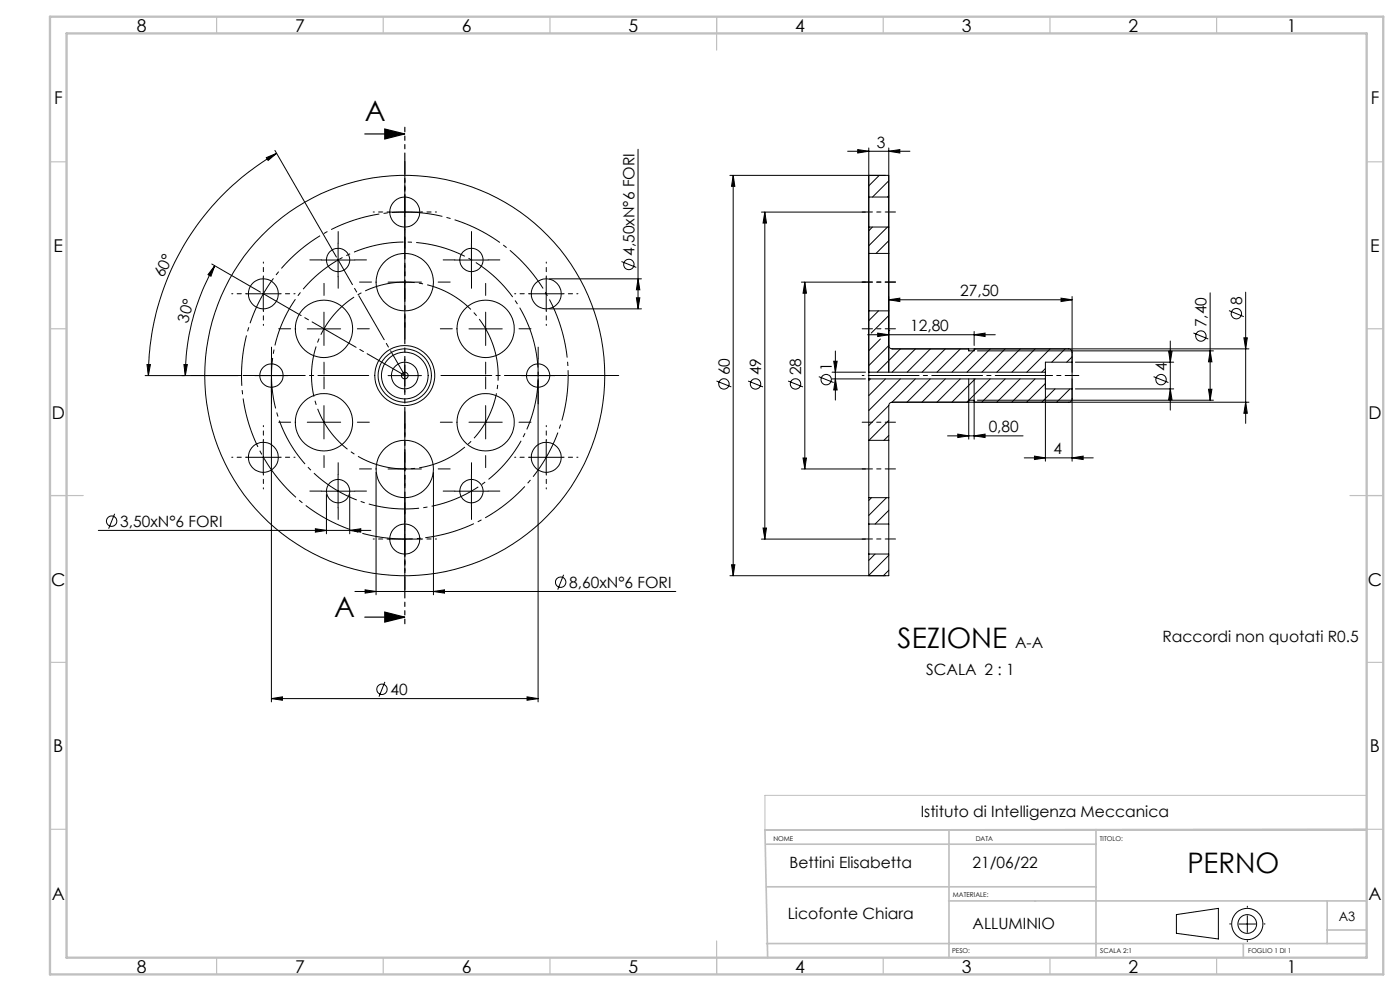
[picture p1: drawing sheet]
<svg xmlns="http://www.w3.org/2000/svg" width="420mm" height="297mm" viewBox="0 0 420 297" stroke-linecap="round" stroke-linejoin="round" font-family="sans-serif">
<g fill="none" stroke="#000" stroke-width=".3">
<path d="M79.9 47.2l3.1-1.2-2.6 2.1zM82.5 45.1l18.4 31.9M83 46a76.9 76.9 0 0 0-38.5 66.6M121.4 58.6v9.9M191.4 44.7v47.9M220 52.6l.5 3.2h-1zM220 52.6v119.9M254.3 45.3h18.7M257.3 44.8l3.3 .5-3.3 .6zM260.6 59.1h6v8.9h-6zM260.6 44.3v67.2M263.8 52.6l-3.2 3.1"/>
<path d="M266.6 52.6h-47.6M266.6 54.2l-4.8 4.9M266.6 58.7l-.4 .4M266.6 45.3l3.3-.5v1.1zM266.6 44.3v67.2M63.5 79.1l14.6 8.5M64.4 79.7l-1.1 3.1-.9-.5zM64.4 79.7a66.2 66.2 0 0 0-8.8 32.9M96.4 77.9h10M101.4 72.9v10M116.4 63.6h10M121.4 79.5v10.1"/>
<path d="M136.4 77.9h10M141.4 72.9v10M186.4 78.4l4.5 1.7M228.4 63.6h31.2M229.4 63.6v98M229.4 63.6l.5 3.2h-1zM260.6 75.9h6v17.3h-6zM261.7 68l-1.1 1.2M266.2 68l-5.6 5.7M266.6 72.1l-3.8 3.8M74 88h10M79 83v10.1"/>
<path d="M92.2 98.6h10M97.2 93.6v9.9M116.4 84.6h10M140.7 98.6h10M145.7 93.6v9.9M158.9 88h10M163.9 83v10.1M164.9 83.6h27.5M164.9 92.6h27.5M190.9 89.2h1l-.5 3.4zM191.4 83.6l.5 3.3h-1zM240.4 84.6h19.2"/>
<path d="M241.4 84.6v55.9M241.4 84.6l.5 3.3h-1zM263.3 99.8l3.3 .5-3.3 .6zM263.6 93.2l-3 2.9M266.6 89.8l3.3-.4v1zM266.6 99.1h.1M266.6 89.8h55M266.6 94.6l-5.2 5.2M292.2 99.3v4.2M318.3 89.4l3.3 .4-3.3 .6zM321.6 88.9v22.6M358 99.8l4.5 1.8"/>
<path d="M363 87.8v32.1M368.7 93.1l4.4 1.8M373.7 87.6v39.3M43.5 112.6h27.9M44.1 109.3h1l-.6 3.3zM55.2 109.3h1l-.6 3.3zM76.4 112.6h10M81.4 107.6v102.8M116.4 112.6h10M121.4 107.6v9.9M156.4 112.6h10M161.4 107.6v102.8"/>
<path d="M214.9 114.2l4.5 1.8M224.4 114.2l4.5 1.8M236.4 114.2l4.5 1.8M245.6 112.9l4.5 1.7M249.6 113.6h10M249.6 111.5h10M250.1 108.3h1l-.5 3.2zM250.6 105.2v14.7M250.6 113.6l.5 3.3h-1zM260.3 100.3h38.3M260.6 111.5v2.1M260.6 113.6v18.4"/>
<path d="M260.6 113.6h53M260.6 111.5h53M261.1 113.6l-.5 .4M264.1 101.6l-3.5 3.5M265.6 113.6l-5 5M266.6 103.5a.97 .97 0 0 0 1 1.1h107.1M266.6 103.6l-6 6M270.1 104.6l-7 6.9M270.1 113.6l-9.5 9.4M274.6 113.6l-7 6.9M274.6 104.6l-7 6.9M279.1 113.6l-7 6.9"/>
<path d="M279.1 104.6l-7 6.9M283.6 104.6l-7 6.9M283.6 113.6l-7 6.9M288.1 113.6l-7 6.9M288.1 104.6l-7 6.9M290.6 104.6v.6h1.6v-.6M290.6 113.6v18M290.6 120l-.5 .5M292 105.2l-6.4 6.3M292.2 113.6v18M292.2 100.3l3.3-.5v1.1zM292.6 113.6l-7 6.9"/>
<path d="M292.6 104.6l-.4 .3M293.2 105.2h70.8M293.2 119.9h70.8M297.1 113.6l-6.5 6.3h1.6M297.1 104.6l-7 6.9M301.6 104.6l-7 6.9M301.6 113.6l-7.1 6.9M306 113.6l-7 6.9M306.1 104.6l-7.1 6.9M310.5 113.6l-7 6.9M310.6 104.6l-7 6.9M313.6 111.5v2.1"/>
<path d="M313.6 111.5v-3h8v8.1h-8M313.6 113.6v24.6M313.6 110.5l-1.1 1M313.6 114.9l-5.6 5.6M315 104.6l-7 6.9M316.5 116.6l-4 3.9M319.5 104.6l-4 3.9M320.6 104.6a.96 .96 0 0 1 1 .9M321 116.6l-4 3.9M321.6 119.6a.96 .96 0 0 1-1 .9M321.6 107l-1.6 1.5M321.6 113.6v24.6"/>
<path d="M322.6 108.5h29.5M322.6 116.6h29.5M346.1 112.9l4.4 1.7M350.6 105.3h1l-.5 3.2zM351.1 116.6l.5 3.3h-1zM351.1 102.2v20.7M362.5 116.7h1.1l-.6 3.2zM363 105.2l.6 3.2h-1.1zM373.2 101.2h1l-.5 3.4zM74 137.1h10M79 132v10.1M92.2 126.5h10"/>
<path d="M97.2 121.6v9.9M121.4 135.6v10M140.7 126.5h10M145.7 121.6v9.9M158.9 137.1h10M163.9 132v10.1M240.9 137.3h1l-.5 3.2zM260.6 132v17.2M260.6 132h6M266.6 132v17.2M266.6 121.5l-6 6M266.6 130.5l-1.4 1.5"/>
<path d="M266.6 126l-5.9 6M267.6 120.5h107.1M267.6 120.5a1.02 1.02 0 0 0-1 1.1v10.4M284.3 130.6h22.6M287.3 130.1l3.3 .5-3.3 .5zM292.2 130.6l3.3-.5v1zM307.3 137.2h20.7M310.3 136.7l3.3 .5-3.3 .5zM321.6 137.2l3.3-.5v1zM373.7 120.5l.5 3.4h-1zM29.5 159h81.8M34.4 154l-1.8 4.4"/>
<path d="M94.6 158.5l3.3 .5-3.3 .5zM96.4 147.2h10M97.9 148.2v11.8M101.4 142.2v10M104.9 159l3.3-.5v1zM104.9 148.2v11.8M112.8 141.6v36.7M116.4 140.5h10M121.4 156.6v9.9M130 141.6v36.7M136.4 147.2h10M141.4 142.2v10"/>
<path d="M228.9 158.3h1l-.5 3.3zM240.4 140.5h19.2M260.6 157.1v8.9M260.6 149.2v7.9M260.6 157.1h6M260.6 149.2h6M261.4 149.2l-.8 .8M266 149.2l-5.4 5.3M266.6 157.1v8.9M266.6 149.2v7.9M266.6 153l-4.1 4.1M106.5 177.3h96.2"/>
<path d="M109.5 176.8l3.3 .5-3.3 .5zM116.4 161.6h10M130 177.3l3.3-.5v1zM169.1 172.3l-1.8 4.4M219.5 169.3h1l-.5 3.2zM228.4 161.6h31.2M260.6 166v6.5M260.6 166h6M262.5 166l-1.9 2M266.6 166v6.5h-47.6M266.6 166.4l-6 6M266.6 170.9l-1.6 1.6"/>
<path d="M81.4 209.4l3.3-.6v1.1zM81.4 209.4h80M115.5 204.4l-1.8 4.4M158.1 208.8l3.3 .6-3.3 .5zM352.9 274.1l12.6-1.9v9.2l-12.6-1.7zM371.7 276.9h5M374.2 274.4v5"/>
<circle cx="101.4" cy="77.9" r="3.5"/>
<circle cx="121.4" cy="63.6" r="4.5"/>
<circle cx="141.4" cy="77.9" r="3.5"/>
<circle cx="188.7" cy="79.3" r="1.55"/>
<circle cx="79" cy="88.1" r="4.5"/>
<circle cx="97.2" cy="98.5" r="8.6"/>
<circle cx="121.4" cy="84.6" r="8.6"/>
<circle cx="145.7" cy="98.5" r="8.6"/>
<circle cx="163.9" cy="88.1" r="4.5"/>
<circle cx="370.9" cy="94" r="1.55"/>
<circle cx="81.4" cy="112.6" r="3.5"/>
<circle cx="121.4" cy="112.5" r="9"/>
<circle cx="121.4" cy="112.6" r="60"/>
<circle cx="121.4" cy="112.6" r="8"/>
<circle cx="121.4" cy="112.6" r="1.01"/>
<circle cx="121.4" cy="112.6" r="7"/>
<circle cx="121.4" cy="112.5" r="4"/>
<circle cx="161.4" cy="112.6" r="3.5"/>
<circle cx="217.2" cy="115.1" r="1.56"/>
<circle cx="226.7" cy="115.1" r="1.55"/>
<circle cx="238.7" cy="115.1" r="1.55"/>
<circle cx="247.9" cy="113.8" r="1.55"/>
<circle cx="348.3" cy="113.8" r="1.56"/>
<circle cx="360.3" cy="100.7" r="1.56"/>
<circle cx="79" cy="137.1" r="4.5"/>
<circle cx="97.2" cy="126.6" r="8.6"/>
<circle cx="145.7" cy="126.6" r="8.6"/>
<circle cx="163.9" cy="137.1" r="4.5"/>
<circle cx="33.5" cy="156.2" r="1.55"/>
<circle cx="101.4" cy="147.2" r="3.5"/>
<circle cx="121.4" cy="140.6" r="8.6"/>
<circle cx="141.4" cy="147.2" r="3.5"/>
<circle cx="121.4" cy="161.6" r="4.5"/>
<circle cx="168.2" cy="174.5" r="1.56"/>
<circle cx="114.6" cy="206.6" r="1.55"/>
<circle cx="374.2" cy="276.9" r="2.81"/>
<circle cx="374.2" cy="276.9" r="4.7"/>
</g>
<path d="M115.4 38.7l6 1.4-6 1.6zM109.4 40.1h12M109.4 185h12M115.4 183.4l6 1.6-6 1.4z" fill="none" stroke="#000" stroke-width=".35"/>
<path d="M148.2 104.4a28 28 0 0 0-46.9-11.3 28 28 0 0 0 12.9 46.5 28 28 0 0 0 34.4-33.8l-.4-1.4" fill="none" stroke="#000" stroke-width=".3" stroke-dasharray="15.2 1.3 1.3 1.3" stroke-dashoffset="5.4" stroke-linecap="butt"/>
<path d="M159.7 100.8a40 40 0 0 0-67-16.1 40 40 0 0 0 18.4 66.5 40 40 0 0 0 49.2-48.3l-.6-2.1" fill="none" stroke="#000" stroke-width=".3" stroke-dasharray="15.2 1.3 1.3 1.3" stroke-dashoffset="5.8" stroke-linecap="butt"/>
<path d="M168.3 98.2a49 49 0 0 0-82.1-19.7 49 49 0 0 0 22.6 81.4 49 49 0 0 0 60.2-59.2l-.7-2.5" fill="none" stroke="#000" stroke-width=".3" stroke-dasharray="15.2 1.3 1.3 1.3" stroke-dashoffset="6.1" stroke-linecap="butt"/>
<path d="M100.9 77.9h1M101.1 77.6l.7 .7M101.4 77.4v1M101.8 77.6l-.7 .7M410 238.4h-180.5v10.4" fill="none" stroke="#c0c0c0" stroke-width=".3"/>
<path d="M258.6 112.5h57" fill="none" stroke="#000" stroke-width=".3" stroke-dasharray="15.2 1.3 1.3 1.3" stroke-dashoffset="-1.8"/>
<path d="M311.6 112.5h12" fill="none" stroke="#000" stroke-width=".3" stroke-dasharray="15.2 1.3 1.3 1.3" stroke-dashoffset="11.1"/>
<path d="M258.6 63.5h10M258.6 84.5h10M268.6 84.5h-10M268.6 98.5h-10M268.6 126.5h-10M268.6 140.5h-10M258.6 161.5h10" fill="none" stroke="#000" stroke-width=".3" stroke-dasharray="15.2 1.3 1.3 1.3" stroke-dashoffset="12.1"/>
<path d="M111.5 112.5h-55M121.5 102.5v-55M131.5 112.5h55M121.5 122.5v55" fill="none" stroke="#000" stroke-width=".3" stroke-dasharray="15.2 1.3 1.3 1.3" stroke-dashoffset="-.8"/>
<g fill="none" stroke="#000" stroke-width=".3" stroke-dasharray="15.2 1.3 1.3 1.3">
<path d="M96.5 77.9h-3.5M101.5 72.9v-3.5M106.5 77.9h3.5M121.5 74.5v-3.6M136.5 77.9h-3.5M141.5 72.9v-3.5M146.5 77.9h3.5M87.2 98.5h-3.6M97.2 88.5v-3.6M101.5 82.9v3.5M107.2 98.5h3.6M111.5 84.5h-3.6"/>
<path d="M121.5 94.5v3.6M131.5 84.5h3.6M135.7 98.5h-3.6M141.5 82.9v3.5M145.7 88.5v-3.6M155.7 98.5h3.6M76.5 112.5h-3.5M81.5 107.5v-3.5M81.5 117.5v3.5M86.5 112.5h3.5M97.2 108.5v3.6M97.2 116.5v-3.6"/>
<path d="M145.7 108.5v3.6M145.7 116.5v-3.6M156.5 112.5h-3.5M161.5 107.5v-3.5M161.5 117.5v3.5M166.5 112.5h3.5M87.2 126.5h-3.6M97.2 136.5v3.6M107.2 126.5h3.6M121.5 130.5v-3.6M135.7 126.5h-3.6M145.7 136.5v3.6"/>
<path d="M155.7 126.5h3.6M96.5 147.2h-3.5M101.5 142.2v-3.5M101.5 152.2v3.5M106.5 147.2h3.5M111.5 140.5h-3.6M121.5 150.5v3.6M131.5 140.5h3.6M136.5 147.2h-3.5M141.5 142.2v-3.5M141.5 152.2v3.5M146.5 147.2h3.5"/>
<path d="M369.2 276.9h-.3M374.2 271.9v-.3M379.2 276.9h.3M374.2 281.9v.3"/>
</g>
<g fill="none" stroke="#000" stroke-width=".3" stroke-dasharray="15.2 1.3 1.3 1.3" stroke-dashoffset="14.9">
<path d="M121.5 58.5v-4.5M116.5 63.5h-4.5M121.5 68.5v4.5M126.5 63.5h4.5M74 88h-4.5M79 83v-4.5M79 93v4.5M84 88h4.5M158.9 88h-4.5M163.9 83v-4.5M163.9 93v4.5M168.9 88h4.5"/>
<path d="M74 137h-4.5M79 132v-4.5M84 137h4.5M158.9 137h-4.5M163.9 132v-4.5M168.9 137h4.5M79 142v4.5M121.5 156.5v-4.5M163.9 142v4.5M116.5 161.5h-4.5M121.5 166.5v4.5M126.5 161.5h4.5"/>
</g>
<path d="M121.5 38.1v148.8" fill="none" stroke="#000" stroke-width=".35" stroke-dasharray="6.3 1.3 1.3 1.3 1.3 1.3" stroke-dashoffset="5"/>
<path d="M101.5 77.9l20 34.6" fill="none" stroke="#000" stroke-width=".3" stroke-dasharray="15.2 1.3 1.3 1.3" stroke-dashoffset="6.7"/>
<path d="M79 88l42.5 24.5" fill="none" stroke="#000" stroke-width=".3" stroke-dasharray="15.2 1.3 1.3 1.3" stroke-dashoffset="2.2"/>
<g fill="none" stroke="#c0c0c0" stroke-width=".35">
<path d="M65 5v5M115 5v5M165 5v5M215 5v10M265 5v5M315 5v5M365 5v5M15 48.5h5M410 48.5h5M15 98.5h5M410 98.5h5M15 148.5h10"/>
<path d="M405 148.5h10M15 198.5h5M410 198.5h5M15 248.5h5M410 248.5h5M65 287v5M115 287v5M165 287v5M215 282v10M265 287v5M315 287v5M365 287v5"/>
</g>
<g fill="none" stroke="#c0c0c0" stroke-width=".5">
<path d="M229.5 248.8h180.5M229.5 248.8l.8 38.2M230 253h98.8M263.8 248.7v.1M284.7 248.8v38.2M328.8 248.6v38.4M410 248.5l-180.5 .3M230 265.8h98.8M284.6 270h125.4M310.6 270h.1M398.1 270v12.8M398.1 278.7h11.9"/>
<path d="M230 282.8h180M373 282.8v4.2"/>
</g>
<path d="M15 5h400v287h-400zM20 10h390v277h-390z" fill="none" stroke="#c0c0c0" stroke-width=".7"/>
<g fill="#000">
<path d="M79.9 47.2l3.1-1.2-2.6 2.1zM44.1 109.3h1l-.6 3.3z"/>
<path d="M115.4 38.7l6 1.4-6 1.6zM115.4 183.4l6 1.6-6 1.4z"/>
<path d="M191.4 83.6l.5 3.3h-1zM190.9 89.2h1l-.5 3.4z"/>
<path d="M266.6 89.8l3.3-.4v1zM318.3 89.4l3.3 .4-3.3 .6zM287.3 130.1l3.3 .5-3.3 .5zM292.2 130.6l3.3-.5v1z"/>
<path d="M55.2 109.3l.4 3.3 .6-3.3zM64.4 79.7l-2 2.6 .9 .5z"/>
<path d="M250.6 113.6l.5 3.3h-1zM250.1 108.3h1l-.5 3.2z"/>
<path d="M292.2 100.3l3.3-.5v1.1zM263.3 99.8l3.3 .5-3.3 .6z"/>
<path d="M350.6 105.3h1l-.5 3.2zM351.1 116.6l.5 3.3h-1zM363 105.2l.6 3.2h-1.1zM362.5 116.7h1.1l-.6 3.2z"/>
<path d="M373.7 120.5l.5 3.4h-1zM373.2 101.2h1l-.5 3.4z"/>
<path d="M240.9 137.3h1l-.5 3.2zM241.4 84.6l.5 3.3h-1z"/>
<path d="M109.5 176.8l3.3 .5-3.3 .5zM130 177.3l3.3-.5v1z"/>
<path d="M219.5 169.3h1l-.5 3.2zM220 52.6l.5 3.2h-1z"/>
<path d="M228.9 158.3h1l-.5 3.3zM229.4 63.6l.5 3.2h-1z"/>
<path d="M158.1 208.8l3.3 .6-3.3 .5zM81.4 209.4l3.3-.6v1.1zM104.9 159l3.3-.5v1zM94.6 158.5l3.3 .5-3.3 .5zM266.6 45.3l3.3-.5v1.1zM257.3 44.8l3.3 .5-3.3 .6zM321.6 137.2l3.3-.5v1zM310.3 136.7l3.3 .5-3.3 .5z"/>
</g>
<g font-size="8.5">
<text x="109.5" y="36.3">A</text>
<text x="100.2" y="184.9">A</text>
<text x="269.3" y="194.1">SEZIONE</text>
<text x="356.2" y="261.7">PERNO</text>
</g>
<g font-size="5.3">
<text x="41" y="9.5">8</text>
<text x="88.5" y="9.5">7</text>
<text x="138.5" y="9.5">6</text>
<text x="188.5" y="9.5">5</text>
<text x="238.5" y="9.5">4</text>
<text x="288.5" y="9.5">3</text>
<text x="338.5" y="9.5">2</text>
<text x="386" y="9.5">1</text>
<text x="16.2" y="31.3">F</text>
<text x="411.2" y="31.3">F</text>
<text x="16.1" y="75.5">E</text>
<text x="411.1" y="75.5">E</text>
<text x="15.5" y="125.5">D</text>
<text x="410.5" y="125.5">D</text>
<text x="15.4" y="175.5">C</text>
<text x="410.4" y="175.5">C</text>
<text x="16" y="225.5">B</text>
<text x="411" y="225.5">B</text>
<text x="15.5" y="269.8">A</text>
<text x="410.5" y="269.8">A</text>
<text x="41" y="291.5">8</text>
<text x="88.5" y="291.5">7</text>
<text x="138.5" y="291.5">6</text>
<text x="188.5" y="291.5">5</text>
<text x="238.5" y="291.5">4</text>
<text x="288.5" y="291.5">3</text>
<text x="338.5" y="291.5">2</text>
<text x="386" y="291.5">1</text>
</g>
<g font-size="4.7">
<text x="263.1" y="44.3">3</text>
<text x="190.4" y="76.7" transform="rotate(-90 190.4 76.7)">4,50xN°6 FORI</text>
<text x="49.1" y="83.5" transform="rotate(-66 49.1 83.5)">60°</text>
<text x="288" y="88.8">27,50</text>
<text x="372.6" y="91.4" transform="rotate(-90 372.6 91.4)">8</text>
<text x="56.3" y="97" transform="rotate(-74 56.3 97)">30°</text>
<text x="273" y="99.3">12,80</text>
<text x="362" y="98.1" transform="rotate(-90 362 98.1)">7,40</text>
<text x="218.9" y="112.5" transform="rotate(-90 218.9 112.5)">60</text>
<text x="228.4" y="112.5" transform="rotate(-90 228.4 112.5)">49</text>
<text x="240.4" y="112.5" transform="rotate(-90 240.4 112.5)">28</text>
<text x="249.6" y="111.2" transform="rotate(-90 249.6 111.2)">1</text>
<text x="350" y="111.2" transform="rotate(-90 350 111.2)">4</text>
<text x="296.6" y="129.6">0,80</text>
<text x="316.1" y="136.2">4</text>
<text x="36.1" y="157.9">3,50xN°6 FORI</text>
<text x="170.8" y="176.2">8,60xN°6 FORI</text>
<text x="304.5" y="194.1">A-A</text>
<text x="348.7" y="192.4">Raccordi non quotati R0.5</text>
<text x="277.9" y="202.3">SCALA 2 : 1</text>
<text x="117.2" y="208.3">40</text>
<text x="276.2" y="244.8">Istituto di Intelligenza Meccanica</text>
<text x="236.8" y="260.1">Bettini Elisabetta</text>
<text x="291.8" y="260.1">21/06/22</text>
<text x="236.3" y="275.5">Licofonte Chiara</text>
<text x="291.8" y="278.5">ALLUMINIO</text>
</g>
<text font-size="3.9" x="401.6" y="276">A3</text>
<g font-size="2">
<text x="232" y="251.9">NOME</text>
<text x="292.7" y="251.9">DATA</text>
<text x="330" y="251.9">TITOLO:</text>
<text x="285.9" y="268.7">MATERIALE:</text>
<text x="285.6" y="285.5">PESO:</text>
<text x="330.1" y="285.6">SCALA 2:1</text>
<text x="374.5" y="285.6">FOGLIO 1 DI 1</text>
</g>
</svg>
